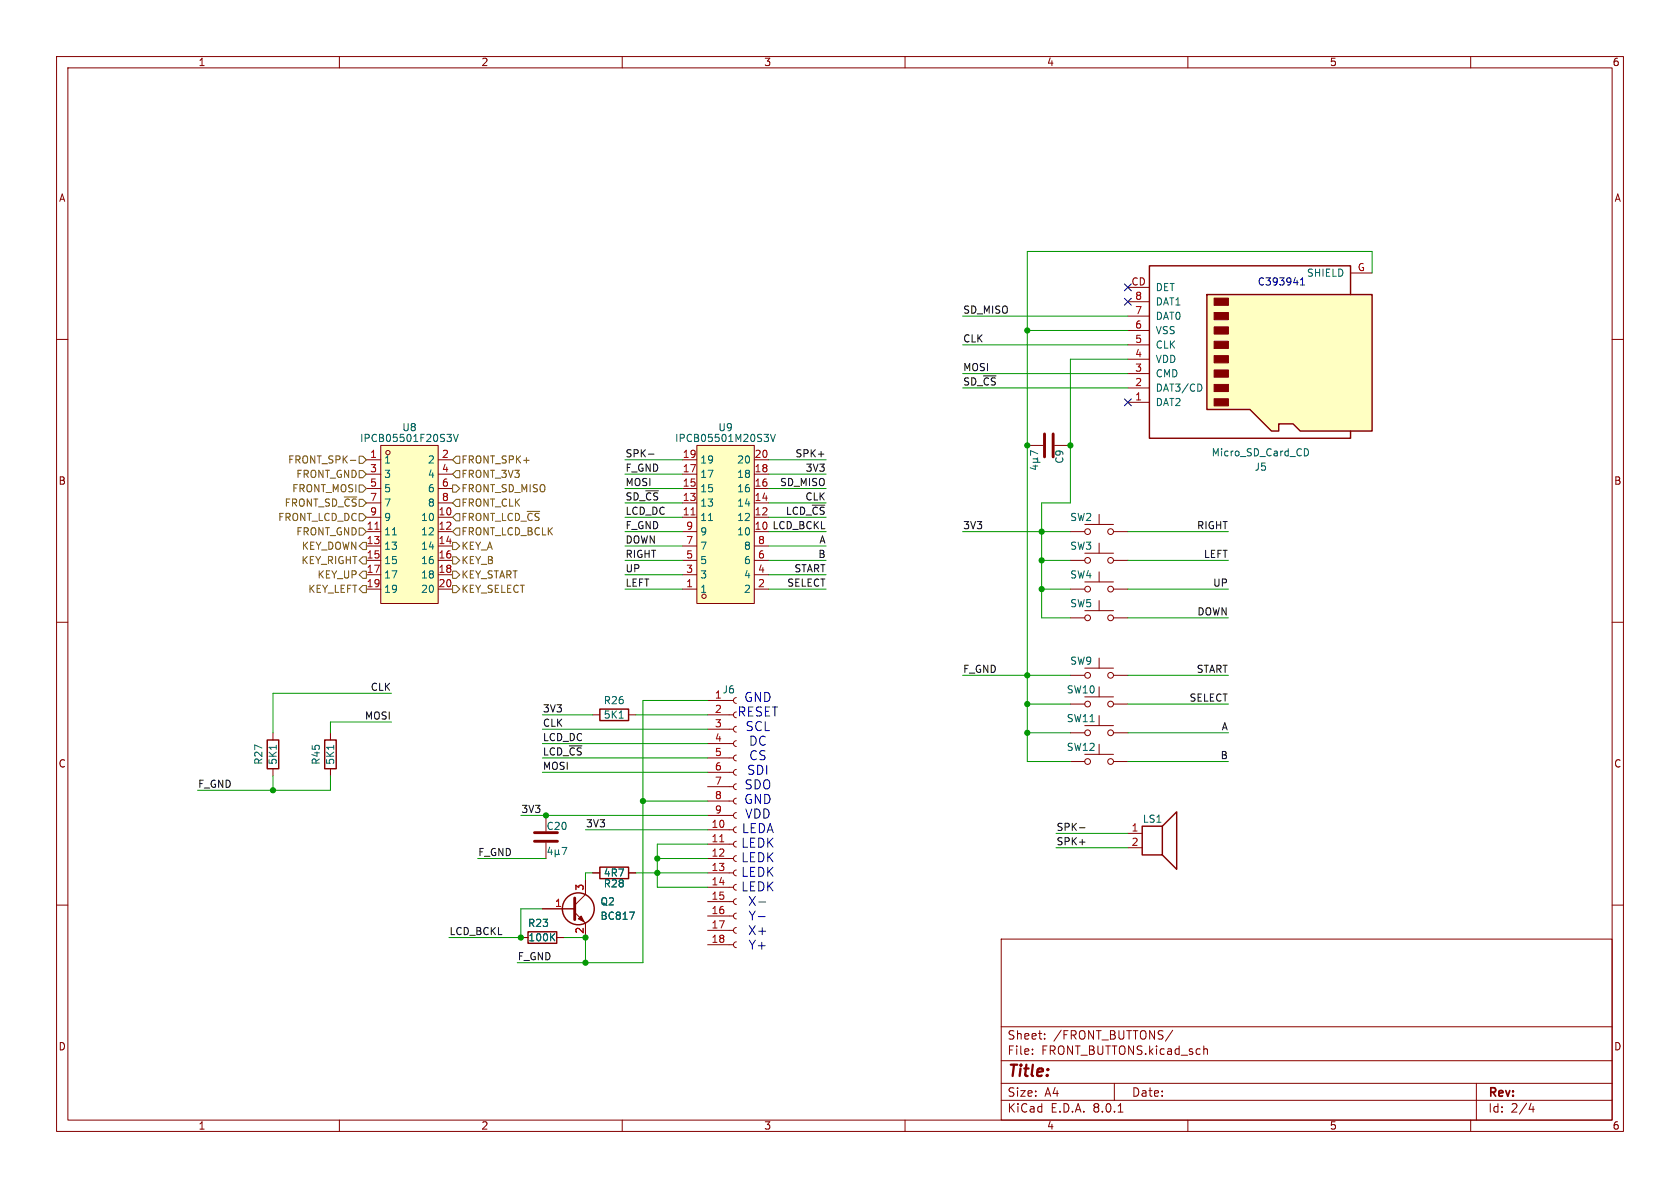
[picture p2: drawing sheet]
<svg xmlns="http://www.w3.org/2000/svg" width="297mm" height="210mm" viewBox="0 0 297 210" stroke-linecap="round" stroke-linejoin="round" font-family="sans-serif">
<g fill="none" stroke="#840000" stroke-width=".18">
<path d="M10 10h277v190h-277zM12 12h273v186h-273zM60 10v2M110 10v2M160 10v2M210 10v2M260 10v2M10 60h2M285 60h2M10 110h2M285 110h2M10 160h2"/>
<path d="M285 160h2M177 166h108v32h-108zM60 198v2M110 198v2M160 198v2M177 194.5h108M177 191.5h108M177 187.5h108M177 181.5h108M182.5 186.3v.1M182.5 185.5v.1M184.7 183.6v.1"/>
<path d="M184.7 182.8v.1M197 191.5v3M197.7 196.6h.8M207.3 182.1l-1.3 2M210 198v2M212.9 185.5h.5l.1 .9M260 198v2M261 191.5v6.5M270.7 195l-.4 1.1h.9M271 195.6v1"/>
</g>
<path d="M123.2 78.7h10.1v28h-10.1z" fill="#ffffc2"/>
<g fill="none" stroke="#840000" stroke-width=".18">
<path d="M123.2 78.7h10.1v28h-10.1zM120.6 91.4h2.6M120.6 88.9h2.6M120.6 86.4h2.6M120.6 83.8h2.6M120.6 81.3h2.6M120.6 99.1h2.6M120.6 96.5h2.6M120.6 94h2.6M133.3 91.4h2.6M133.3 88.9h2.6M133.3 86.4h2.6"/>
<path d="M133.3 83.8h2.6M133.3 81.3h2.6M133.3 99.1h2.6M133.3 96.5h2.6M189.2 99.1h2.6M189.2 94h2.6M191.8 92.7h5M191.8 97.8h5M194.3 90.9v1.8M194.3 96v1.8M196.8 99.1h2.6M196.8 94h2.6"/>
<path d="M120.6 104.1h2.6M120.6 101.6h2.6M133.3 104.1h2.6M133.3 101.6h2.6M48.3 129.5v1.3M48.3 135.9v1.3M104.8 126.4h1.2M111.1 126.4h1.3M96.5 144.1v2.8M96.5 149v2.8M92.1 165.7h1.2M98.4 165.7h1.3"/>
<circle cx="192.3" cy="94" r=".51"/>
<circle cx="192.3" cy="99.1" r=".51"/>
<circle cx="196.3" cy="99.1" r=".51"/>
<circle cx="196.3" cy="94" r=".51"/>
<circle cx="124.5" cy="105.4" r=".38"/>
</g>
<g fill="none" stroke="#006464" stroke-width=".18">
<path d="M135.1 76.8h.8l-.5 .5M135.6 77.3l.3 .2v.3l-.3 .2M136.2 76.8l.4 1.2 .5-1.2M125.2 92h.8M48.8 131.7v.8M109.5 126.9h.7M97.2 149.7l-.3 1h.8M97.5 150.2v.9M98.1 150.2v1.3M98.1 150.9l.2 .2h.3l.1-.2M98.7 150.9l.2 .2M98.7 150.2v.7"/>
<path d="M99.4 149.8h.8l-.5 1.3M97.5 165.6l.6 .7M98.1 165l-.8 .8"/>
</g>
<path d="M122.2 91h.7" fill="none" stroke="#a90000" stroke-width=".18"/>
<path d="M47.2 130.8h2.1v5.1h-2.1zM106 125.3h5.1v2.1h-5.1zM93.3 164.7h5.1v2.1h-5.1z" fill="none" stroke="#840000" stroke-width=".25"/>
<path d="M94.5 148.7h4.1M94.5 147.2h4.1" fill="none" stroke="#840000" stroke-width=".51"/>
<path d="M67.3 78.7h10.2v28h-10.2z" fill="#ffffc2"/>
<g fill="none" stroke="#840000" stroke-width=".18">
<path d="M67.3 78.7h10.2v28h-10.2zM181.6 78.7h2.8M186.4 78.7h2.8M64.8 81.3h2.5M64.8 91.4h2.5M64.8 94h2.5M64.8 96.5h2.5M64.8 99.1h2.5M64.8 83.8h2.5M64.8 86.4h2.5M64.8 88.9h2.5M77.5 81.3h2.5"/>
<path d="M77.5 91.4h2.5M77.5 94h2.5M77.5 96.5h2.5M77.5 99.1h2.5M77.5 83.8h2.5M77.5 86.4h2.5M77.5 88.9h2.5M64.8 101.6h2.5M64.8 104.1h2.5M77.5 101.6h2.5M77.5 104.1h2.5"/>
<circle cx="68.6" cy="80" r=".38"/>
</g>
<path d="M79 76.8h.8l-.4 .5M79.6 77.3l.2 .2v.3l-.2 .2M80.2 76.8l.4 1.2 .4-1.2M69.4 94.6h.7M182.6 82.4h.9M182.6 81.7h1.3M182.6 81.1h.7M183 82.2v.8l-.9-.3M183.3 81.1l.2 .2v.2l-.2 .2M183.5 80.9l-.2 .2M183.5 80.2l-1.3-.5v.8" fill="none" stroke="#006464" stroke-width=".18"/>
<path d="M66.3 93.6h.7" fill="none" stroke="#a90000" stroke-width=".18"/>
<path d="M184.7 76.7v4.1M186.2 76.7v4.1" fill="none" stroke="#840000" stroke-width=".51"/>
<path d="M213.4 52.1h29.2v24.1h-12.7l-1.3-1.3h-2.5v1.3h-1.3l-3.8-3.8h-7.6z" fill="#ffffc2"/>
<g fill="#840000" stroke="#840000" stroke-width=".18">
<path d="M214.6 52.7h2.6v1.3h-2.6z"/>
<path d="M214.6 55.2h2.6v1.3h-2.6z"/>
<path d="M214.6 57.8h2.6v1.3h-2.6z"/>
<path d="M214.6 60.3h2.6v1.3h-2.6z"/>
<path d="M214.6 62.9h2.6v1.2h-2.6z"/>
<path d="M214.6 65.4h2.6v1.3h-2.6z"/>
<path d="M214.6 67.9h2.6v1.3h-2.6z"/>
<path d="M214.6 70.5h2.6v1.3h-2.6z"/>
<path d="M102.2 162.4l.5-.5 .6 1z"/>
</g>
<g fill="none" stroke="#840000" stroke-width=".25">
<path d="M213.4 52.1h29.2v24.1h-12.7l-1.3-1.3h-2.5v1.3h-1.3l-3.8-3.8h-7.6zM238.8 52.1v-5.1h-35.6v30.5h35.6v-1.3M57.4 130.8h2v5.1h-2zM106 153.3h5.1v2h-5.1zM201.9 146.1h3.6v5h-3.6zM205.5 146.1l2.5-2.6v10.2l-2.5-2.6"/>
<circle cx="102.2" cy="160.7" r="2.82"/>
</g>
<g fill="none" stroke="#840000" stroke-width=".18">
<path d="M199.4 58.4h3.8M199.4 55.9h3.8M199.4 53.3h3.8M199.4 50.8h3.8M238.8 48.3h3.8M199.4 71.1h3.8M199.4 68.6h3.8M199.4 66h3.8M199.4 63.5h3.8M199.4 61h3.8M189.2 109.2h2.6M189.2 119.4h2.6"/>
<path d="M189.2 104.1h2.6M191.8 108h5M191.8 118.1h5M191.8 102.9h5M194.3 101.1v1.8M194.3 106.2v1.8M194.3 116.3v1.8M196.8 109.2h2.6M196.8 119.4h2.6M196.8 104.1h2.6M58.4 129.5v1.3M58.4 135.9v1.3"/>
<path d="M125.1 139.1h4.6M125.1 136.5h4.6M125.1 134h4.6M125.1 131.4h4.6M125.1 128.9h4.6M125.1 126.4h4.6M125.1 123.8h4.6M130.2 138.6l-.4 .1-.1 .4 .1 .3 .4 .2M130.2 136l-.4 .2-.1 .3 .1 .4 .4 .1M130.2 133.5l-.4 .1-.1 .4 .1 .4 .4 .1M130.2 130.9l-.4 .2-.1 .4 .1 .3 .4 .2M130.2 128.4l-.4 .2-.1 .3 .1 .4 .4 .1"/>
<path d="M130.2 125.9l-.4 .1-.1 .4 .1 .3 .4 .2M130.2 123.3l-.4 .2-.1 .3 .1 .4 .4 .1M189.2 124.5h2.6M189.2 134.6h2.6M189.2 129.5h2.6M191.8 123.2h5M191.8 133.4h5M191.8 128.3h5M194.3 121.4v1.8M194.3 126.5v1.8M194.3 131.6v1.8M196.8 124.5h2.6"/>
<path d="M196.8 134.6h2.6M196.8 129.5h2.6M103.5 155.6v2.5l-1.9 1.9M104.8 154.3h1.2M111.1 154.3h1.3M125.1 154.3h4.6M125.1 159.4h4.6M125.1 156.8h4.6M125.1 151.8h4.6M125.1 149.2h4.6M125.1 146.7h4.6M125.1 144.1h4.6"/>
<path d="M125.1 141.6h4.6M130.2 158.9l-.4 .1-.1 .4 .1 .4 .4 .1M130.2 156.3l-.4 .2-.1 .4 .1 .3 .4 .2M130.2 153.8l-.4 .2-.1 .3 .1 .4 .4 .1M130.2 151.3l-.4 .1-.1 .4 .1 .3 .4 .2M130.2 148.7l-.4 .2-.1 .3 .1 .4 .4 .1M130.2 146.2l-.4 .1-.1 .4 .1 .4 .4 .1M130.2 143.6l-.4 .2-.1 .4 .1 .3 .4 .2M130.2 141.1l-.4 .2-.1 .3 .1 .4 .4 .1M199.4 147.3h2.5M199.4 149.9h2.5M92.1 165.7h1.2"/>
<path d="M95.9 160.7h5.7M98.4 165.7h1.3M101.6 161.3l1.9 1.9v2.5M125.1 167h4.6M125.1 164.5h4.6M125.1 161.9h4.6M130.2 166.5l-.4 .2-.1 .3 .1 .4 .4 .1M130.2 164l-.4 .1-.1 .4 .1 .3 .4 .2M130.2 161.4l-.4 .2-.1 .3 .1 .4 .4 .1"/>
<circle cx="192.3" cy="119.4" r=".51"/>
<circle cx="192.3" cy="109.2" r=".51"/>
<circle cx="192.3" cy="104.1" r=".51"/>
<circle cx="196.3" cy="119.4" r=".51"/>
<circle cx="196.3" cy="104.1" r=".51"/>
<circle cx="196.3" cy="109.2" r=".51"/>
<circle cx="192.3" cy="124.5" r=".51"/>
<circle cx="192.3" cy="134.6" r=".51"/>
<circle cx="192.3" cy="129.5" r=".51"/>
<circle cx="196.3" cy="124.5" r=".51"/>
<circle cx="196.3" cy="134.6" r=".51"/>
<circle cx="196.3" cy="129.5" r=".51"/>
</g>
<path d="M212.2 68l.3 .4-.3 .7M230.6 79.3a.64 .64 0 0 1 .7 .7 .64 .64 0 0 1-.7 .6M59 131.7v.8M97.5 165.6l.6 .7M98.1 165l-.8 .8M111.3 161.2h.8l-.5 1.3" fill="none" stroke="#006464" stroke-width=".18"/>
<path d="M101.6 158.8v3.8" fill="none" stroke="#840000" stroke-width=".51"/>
<path d="M127.2 148.8h.8" fill="none" stroke="#a90000" stroke-width=".18"/>
<g fill="none" stroke="#725600" stroke-width=".18">
<path d="M61.9 81.4h1M63.5 85.7h.6l.7 .7-.7 .6h-.6zM63.5 93.3h.6l.7 .7-.7 .6h-.6zM63.5 80.6h.6l.7 .7-.7 .6h-.6zM63.5 83.2h.6l.7 .6-.7 .7h-.6zM63.5 90.8h.6l.7 .6-.7 .7h-.6zM64.1 98.4h.7v1.3h-.7l-.6-.6zM64.1 95.9h.7v1.3h-.7l-.6-.7zM80 85.7h.6l.7 .7-.7 .6h-.6zM80 98.4h.6l.7 .7-.7 .6h-.6zM80 95.9h.6l.7 .6-.7 .7h-.6zM80.6 80.6h.7v1.3h-.7l-.6-.6z"/>
<path d="M80.6 90.8h.7v1.3h-.7l-.6-.7zM80.6 88.3h.7v1.2h-.7l-.6-.6zM80.6 93.3h.7v1.3h-.7l-.6-.6zM80.6 83.2h.7v1.3h-.7l-.6-.7zM64.1 103.5h.7v1.3h-.7l-.6-.7zM64.1 101h.7v1.2h-.7l-.6-.6zM80 101h.6l.7 .6-.7 .6h-.6zM80 103.5h.6l.7 .6-.7 .7h-.6z"/>
</g>
<path d="M114.6 80.3h1M190.8 146.3h1" fill="none" stroke="#0f0f0f" stroke-width=".18"/>
<path d="M229.9 50.4h.7M229.9 49.5l.4-.4v1.3M134.1 159.5h1.3M134.1 162h1.2" fill="none" stroke="#0000c2" stroke-width=".18"/>
<g fill="none" stroke="#009600" stroke-width=".18">
<path d="M170.2 55.9h29.2M181.6 58.4h17.8M242.6 48.3v-3.8h-61v90.1h7.6M170.2 66h29.2M170.2 61h29.2M170.2 68.6h29.2M199.4 63.5h-10.2v25.4h-5.1v20.3h5.1M110.5 99.1h10.1M110.5 94h10.1M110.5 88.9h10.1M110.5 83.8h10.1M110.5 86.4h10.1"/>
<path d="M110.5 81.3h10.1M110.5 91.4h10.1M110.5 96.5h10.1M135.9 99.1h10.1M135.9 94h10.1M135.9 88.9h10.1M135.9 83.8h10.1M135.9 86.4h10.1M135.9 81.3h10.1M135.9 91.4h10.1M135.9 96.5h10.1M170.2 94h19"/>
<path d="M184.1 99.1h5.1M199.4 99.1h17.8M199.4 94h17.8M110.5 104.1h10.1M110.5 101.6h10.1M135.9 104.1h10.1M135.9 101.6h10.1M170.2 119.4h19M184.1 104.1h5.1M199.4 109.2h17.8M199.4 104.1h17.8M199.4 119.4h17.8"/>
<path d="M48.3 137.2v2.5M58.4 137.2v2.5h-23.5M69.2 127.6h-10.8v1.9M69.2 122.6h-20.9v6.9M95.9 126.4h8.9M95.9 128.9h29.2M95.9 134h29.2M95.9 131.4h29.2M95.9 136.5h29.2M112.4 126.4h12.7M125.1 123.8h-11.4v46.4h-22.3M181.6 124.5h7.6"/>
<path d="M181.6 129.5h7.6M199.4 124.5h17.8M199.4 129.5h17.8M199.4 134.6h17.8M84.5 151.8h12M92.1 144.1h33M103.5 146.7h21.6M104.8 154.3h-1.3v1.3M112.4 154.3h12.7M113.7 141.6h11.4M116.2 151.8h8.9M125.1 149.2h-8.9v7.6h8.9"/>
<path d="M186.7 147.3h12.7M186.7 149.9h12.7M95.9 160.7h-3.8v5h-12.7M99.7 165.7h3.8v4.5"/>
</g>
<path d="M198.8 50.2l1.2 1.2M198.8 52.7l1.2 1.2M200 50.2l-1.2 1.2M200 52.7l-1.2 1.2M198.8 70.5l1.2 1.2M200 70.5l-1.2 1.2" fill="none" stroke="#000084" stroke-width=".18"/>
<g fill="#009600" stroke="#009600" stroke-width=".18">
<circle cx="181.6" cy="129.5" r=".46"/>
<circle cx="181.6" cy="124.5" r=".46"/>
<circle cx="181.6" cy="119.4" r=".46"/>
<circle cx="184.1" cy="104.1" r=".46"/>
<circle cx="113.7" cy="141.6" r=".46"/>
<circle cx="116.2" cy="154.3" r=".46"/>
<circle cx="116.2" cy="151.8" r=".46"/>
<circle cx="92.1" cy="165.7" r=".46"/>
<circle cx="103.5" cy="165.7" r=".46"/>
<circle cx="103.5" cy="170.2" r=".46"/>
<circle cx="181.6" cy="58.4" r=".46"/>
<circle cx="181.6" cy="78.7" r=".46"/>
<circle cx="189.2" cy="78.7" r=".46"/>
<circle cx="184.1" cy="99.1" r=".46"/>
<circle cx="184.1" cy="94" r=".46"/>
<circle cx="48.3" cy="139.7" r=".46"/>
<circle cx="96.5" cy="144.1" r=".46"/>
</g>
<text font-size="2.8" fill="#840000" x="178" y="190.9">Title:</text>
<g font-size="2.2" fill="#0000c2">
<text x="131.5" y="124.3">GND</text>
<text x="130.3" y="126.9">RESET</text>
<text x="131.7" y="129.4">SCL</text>
<text x="132" y="137.2">SDI</text>
<text x="132.3" y="132">DC</text>
<text x="132.4" y="134.6">CS</text>
<text x="131.5" y="142.3">GND</text>
<text x="131.5" y="139.8">SDO</text>
<text x="131.1" y="147.5">LEDA</text>
<text x="131.6" y="144.9">VDD</text>
<text x="130.9" y="150.1">LEDK</text>
<text x="130.9" y="152.6">LEDK</text>
<text x="130.9" y="155.2">LEDK</text>
<text x="130.9" y="157.8">LEDK</text>
<text x="132.2" y="160.4">X-</text>
<text x="132.2" y="165.5">X+</text>
<text x="132.2" y="162.9">Y-</text>
<text x="132.2" y="168.1">Y+</text>
</g>
<g font-size="2.1" fill="#840000">
<text x="178" y="184">Sheet:</text>
<text x="186.2" y="184">/FRONT_BUTTONS/</text>
<text x="178" y="186.7">File:</text>
<text x="184.1" y="186.7">FRONT_BUTTONS.kicad_sch</text>
<text x="178" y="196.9">KiCad</text>
<text x="178" y="194.1">Size:</text>
<text x="184.7" y="194.1">A4</text>
<text x="185.7" y="196.9">E.D.A.</text>
<text x="193.3" y="196.9">8.0.1</text>
<text x="200" y="194.1">Date:</text>
<text x="263" y="194.3">Rev:</text>
<text x="263" y="196.9">Id:</text>
<text x="267.1" y="196.9">2/4</text>
</g>
<g font-size="1.8" fill="#840000">
<text x="35" y="11.9">1</text>
<text x="85" y="11.9">2</text>
<text x="135" y="11.9">3</text>
<text x="185" y="11.9">4</text>
<text x="235" y="11.9">5</text>
<text x="285" y="11.9">6</text>
<text x="10.3" y="35.9">A</text>
<text x="285.3" y="35.9">A</text>
<text x="10.3" y="85.9">B</text>
<text x="285.3" y="85.9">B</text>
<text x="10.3" y="135.9">C</text>
<text x="285.3" y="135.9">C</text>
<text x="10.3" y="185.9">D</text>
<text x="285.3" y="185.9">D</text>
<text x="35" y="199.9">1</text>
<text x="85" y="199.9">2</text>
<text x="135" y="199.9">3</text>
<text x="185" y="199.9">4</text>
<text x="235" y="199.9">5</text>
<text x="285" y="199.9">6</text>
</g>
<g font-size="1.8" fill="#a90000">
<text x="199.9" y="50.5">CD</text>
<text x="200.6" y="53.1">8</text>
<text x="239.9" y="48">G</text>
<text x="200.6" y="58.2">6</text>
<text x="200.6" y="55.6">7</text>
<text x="200.6" y="65.8">3</text>
<text x="200.6" y="63.2">4</text>
<text x="200.6" y="60.7">5</text>
<text x="200.6" y="70.9">1</text>
<text x="200.6" y="68.3">2</text>
<text x="65.3" y="81">1</text>
<text x="65.3" y="83.6">3</text>
<text x="78" y="81">2</text>
<text x="78" y="83.6">4</text>
<text x="120.6" y="83.6">17</text>
<text x="120.6" y="81">19</text>
<text x="133.3" y="83.6">18</text>
<text x="133.3" y="81">20</text>
<text x="65.3" y="86.1">5</text>
<text x="65.3" y="88.6">7</text>
<text x="78" y="86.1">6</text>
<text x="78" y="88.6">8</text>
<text x="120.6" y="88.6">13</text>
<text x="120.6" y="86.1">15</text>
<text x="133.3" y="88.6">14</text>
<text x="133.3" y="86.1">16</text>
<text x="64.7" y="93.7">11</text>
<text x="65.3" y="91.2">9</text>
<text x="77.4" y="91.2">10</text>
<text x="77.4" y="93.7">12</text>
<text x="120.6" y="91.2">11</text>
<text x="121.2" y="93.7">9</text>
<text x="133.3" y="91.2">12</text>
<text x="64.7" y="96.3">13</text>
<text x="64.7" y="98.8">15</text>
<text x="64.7" y="101.3">17</text>
<text x="77.4" y="96.3">14</text>
<text x="77.4" y="98.8">16</text>
<text x="77.4" y="101.3">18</text>
<text x="121.2" y="101.3">3</text>
<text x="121.2" y="98.8">5</text>
<text x="121.2" y="96.3">7</text>
<text x="133.9" y="101.3">4</text>
<text x="133.9" y="98.8">6</text>
<text x="133.9" y="96.3">8</text>
<text x="64.7" y="103.9">19</text>
<text x="77.4" y="103.9">20</text>
<text x="121.2" y="103.9">1</text>
<text x="133.9" y="103.9">2</text>
<text x="126.3" y="123.6">1</text>
<text x="126.3" y="126.1">2</text>
<text x="126.3" y="128.7">3</text>
<text x="126.3" y="131.2">4</text>
<text x="126.3" y="133.7">5</text>
<text x="126.3" y="136.3">6</text>
<text x="126.3" y="138.8">7</text>
<text x="126.3" y="141.4">8</text>
<text x="126.3" y="143.9">9</text>
<text x="125.7" y="146.4">10</text>
<text x="125.7" y="149">11</text>
<text x="200" y="147.1">1</text>
<text x="200" y="149.6">2</text>
<text x="125.7" y="151.5">12</text>
<text x="125.7" y="154.1">13</text>
<text x="98" y="160.4">1</text>
<text x="103.3" y="157.6" transform="rotate(-90 103.3 157.6)">3</text>
<text x="125.7" y="156.6">14</text>
<text x="125.7" y="159.1">15</text>
<text x="125.7" y="161.7">16</text>
<text x="103.3" y="165.2" transform="rotate(-90 103.3 165.2)">2</text>
<text x="125.7" y="164.2">17</text>
<text x="125.7" y="166.8">18</text>
</g>
<g font-size="1.8" fill="#006464">
<text x="204.2" y="51.7">DET</text>
<text x="230.9" y="49.1">SHIELD</text>
<text x="204.2" y="59.3">VSS</text>
<text x="204.2" y="56.7">DAT0</text>
<text x="204.2" y="54.2">DAT1</text>
<text x="204.2" y="64.4">VDD</text>
<text x="204.2" y="61.8">CLK</text>
<text x="204.2" y="72">DAT2</text>
<text x="204.2" y="69.4">DAT3/CD</text>
<text x="204.2" y="66.9">CMD</text>
<text x="71" y="76.4">U8</text>
<text x="126.9" y="76.4">U9</text>
<text x="63.5" y="78.3">IPCB05501F20S3V</text>
<text x="67.8" y="82.1">1</text>
<text x="75.5" y="82.1">2</text>
<text x="119.2" y="78.3">IPCB05501M20S3V</text>
<text x="123.7" y="82.1">19</text>
<text x="130.2" y="82.1">20</text>
<text x="188.2" y="82.1" transform="rotate(-90 188.2 82.1)">C9</text>
<text x="214.1" y="80.9">Micro_SD_Card_CD</text>
<text x="221.7" y="83.4">J5</text>
<text x="67.8" y="84.7">3</text>
<text x="67.8" y="87.2">5</text>
<text x="67.8" y="89.8">7</text>
<text x="75.5" y="84.7">4</text>
<text x="75.5" y="87.2">6</text>
<text x="75.5" y="89.8">8</text>
<text x="123.7" y="89.8">13</text>
<text x="123.7" y="87.2">15</text>
<text x="123.7" y="84.7">17</text>
<text x="130.2" y="89.8">14</text>
<text x="130.2" y="87.2">16</text>
<text x="130.2" y="84.7">18</text>
<text x="67.8" y="94.8">11</text>
<text x="67.8" y="92.3">9</text>
<text x="74.3" y="92.3">10</text>
<text x="74.3" y="94.8">12</text>
<text x="123.7" y="92.3">11</text>
<text x="123.7" y="94.8">9</text>
<text x="130.2" y="94.8">10</text>
<text x="130.2" y="92.3">12</text>
<text x="189.1" y="92.3">SW2</text>
<text x="67.8" y="97.4">13</text>
<text x="67.8" y="99.9">15</text>
<text x="74.3" y="97.4">14</text>
<text x="74.3" y="99.9">16</text>
<text x="123.7" y="99.9">5</text>
<text x="123.7" y="97.4">7</text>
<text x="131.4" y="99.9">6</text>
<text x="131.4" y="97.4">8</text>
<text x="189.1" y="97.4">SW3</text>
<text x="67.8" y="102.5">17</text>
<text x="67.8" y="105">19</text>
<text x="74.3" y="102.5">18</text>
<text x="74.3" y="105">20</text>
<text x="123.7" y="105">1</text>
<text x="123.7" y="102.5">3</text>
<text x="131.4" y="105">2</text>
<text x="131.4" y="102.5">4</text>
<text x="189.1" y="107.5">SW5</text>
<text x="189.1" y="102.5">SW4</text>
<text x="189.1" y="117.7">SW9</text>
<text x="106.6" y="124.7">R26</text>
<text x="127.6" y="122.8">J6</text>
<text x="188.5" y="122.8">SW10</text>
<text x="106.6" y="127.2">5K1</text>
<text x="188.5" y="127.9">SW11</text>
<text x="46.6" y="135.3" transform="rotate(-90 46.6 135.3)">R27</text>
<text x="49.1" y="135.3" transform="rotate(-90 49.1 135.3)">5K1</text>
<text x="56.7" y="135.3" transform="rotate(-90 56.7 135.3)">R45</text>
<text x="59.3" y="135.3" transform="rotate(-90 59.3 135.3)">5K1</text>
<text x="188.5" y="132.9">SW12</text>
<text x="96.5" y="146.9">C20</text>
<text x="201.9" y="145.6">LS1</text>
<text x="106.6" y="155.2">4R7</text>
<text x="106.1" y="160.2">Q2</text>
<text x="106.6" y="157.1">R28</text>
<text x="93.3" y="164.1">R23</text>
<text x="93.3" y="166.6">100K</text>
<text x="106.1" y="162.8">BC817</text>
</g>
<text font-size="1.8" fill="#0000c2" x="222.2" y="50.6">C393941</text>
<g font-size="1.8" fill="#0f0f0f">
<text x="170.2" y="55.5">SD_MISO</text>
<text x="170.2" y="60.6">CLK</text>
<text x="170.2" y="65.7">MOSI</text>
<text x="170.2" y="68.2">SD_~{CS}</text>
<text x="110.5" y="83.5">F_GND</text>
<text x="110.5" y="80.9">SPK-</text>
<text x="140.5" y="80.9">SPK+</text>
<text x="142.3" y="83.5">3V3</text>
<text x="110.5" y="88.6">SD_~{CS}</text>
<text x="110.5" y="86">MOSI</text>
<text x="137.8" y="86">SD_MISO</text>
<text x="142.3" y="88.6">CLK</text>
<text x="110.5" y="93.6">F_GND</text>
<text x="110.5" y="91.1">LCD_DC</text>
<text x="133.3" y="93.7">10 LCD_BCKL</text>
<text x="138.8" y="91.1">LCD_~{CS}</text>
<text x="170.2" y="93.6">3V3</text>
<text x="211.5" y="93.6">RIGHT</text>
<text x="110.5" y="98.7">RIGHT</text>
<text x="110.5" y="96.2">DOWN</text>
<text x="110.5" y="101.3">UP</text>
<text x="140.3" y="101.3">START</text>
<text x="144.6" y="98.7">B</text>
<text x="144.8" y="96.2">A</text>
<text x="212.7" y="98.7">LEFT</text>
<text x="110.5" y="103.8">LEFT</text>
<text x="139.1" y="103.8">SELECT</text>
<text x="214.4" y="103.8">UP</text>
<text x="211.6" y="108.9">DOWN</text>
<text x="170.2" y="119">F_GND</text>
<text x="211.5" y="119">START</text>
<text x="65.4" y="122.2">CLK</text>
<text x="210.2" y="124.1">SELECT</text>
<text x="64.4" y="127.3">MOSI</text>
<text x="95.9" y="126">3V3</text>
<text x="95.9" y="128.6">CLK</text>
<text x="95.9" y="131.1">LCD_DC</text>
<text x="215.9" y="129.2">A</text>
<text x="95.9" y="133.6">LCD_~{CS}</text>
<text x="95.9" y="136.2">MOSI</text>
<text x="215.7" y="134.3">B</text>
<text x="34.9" y="139.4">F_GND</text>
<text x="92.1" y="143.8">3V3</text>
<text x="103.5" y="146.3">3V3</text>
<text x="186.7" y="147">SPK-</text>
<text x="186.7" y="149.5">SPK+</text>
<text x="84.5" y="151.4">F_GND</text>
<text x="79.4" y="165.4">LCD_BCKL</text>
<text x="91.4" y="169.8">F_GND</text>
</g>
<g font-size="1.8" fill="#725600">
<text x="50.8" y="82.1">FRONT_SPK-</text>
<text x="81.5" y="82.1">FRONT_SPK+</text>
<text x="50.2" y="89.8">FRONT_SD_~{CS}</text>
<text x="51.6" y="87.2">FRONT_MOSI</text>
<text x="52.3" y="84.7">FRONT_GND</text>
<text x="81.5" y="87.2">FRONT_SD_MISO</text>
<text x="81.5" y="89.8">FRONT_CLK</text>
<text x="81.5" y="84.7">FRONT_3V3</text>
<text x="49.1" y="92.3">FRONT_LCD_DC</text>
<text x="52.3" y="94.8">FRONT_GND</text>
<text x="81.5" y="92.3">FRONT_LCD_~{CS}</text>
<text x="81.5" y="94.8">FRONT_LCD_BCLK</text>
<text x="53.2" y="99.9">KEY_RIGHT</text>
<text x="53.2" y="97.4">KEY_DOWN</text>
<text x="81.5" y="99.9">KEY_B</text>
<text x="81.5" y="97.4">KEY_A</text>
<text x="54.4" y="105">KEY_LEFT</text>
<text x="56" y="102.5">KEY_UP</text>
<text x="81.5" y="102.5">KEY_START</text>
<text x="81.5" y="105">KEY_SELECT</text>
</g>
</svg>
